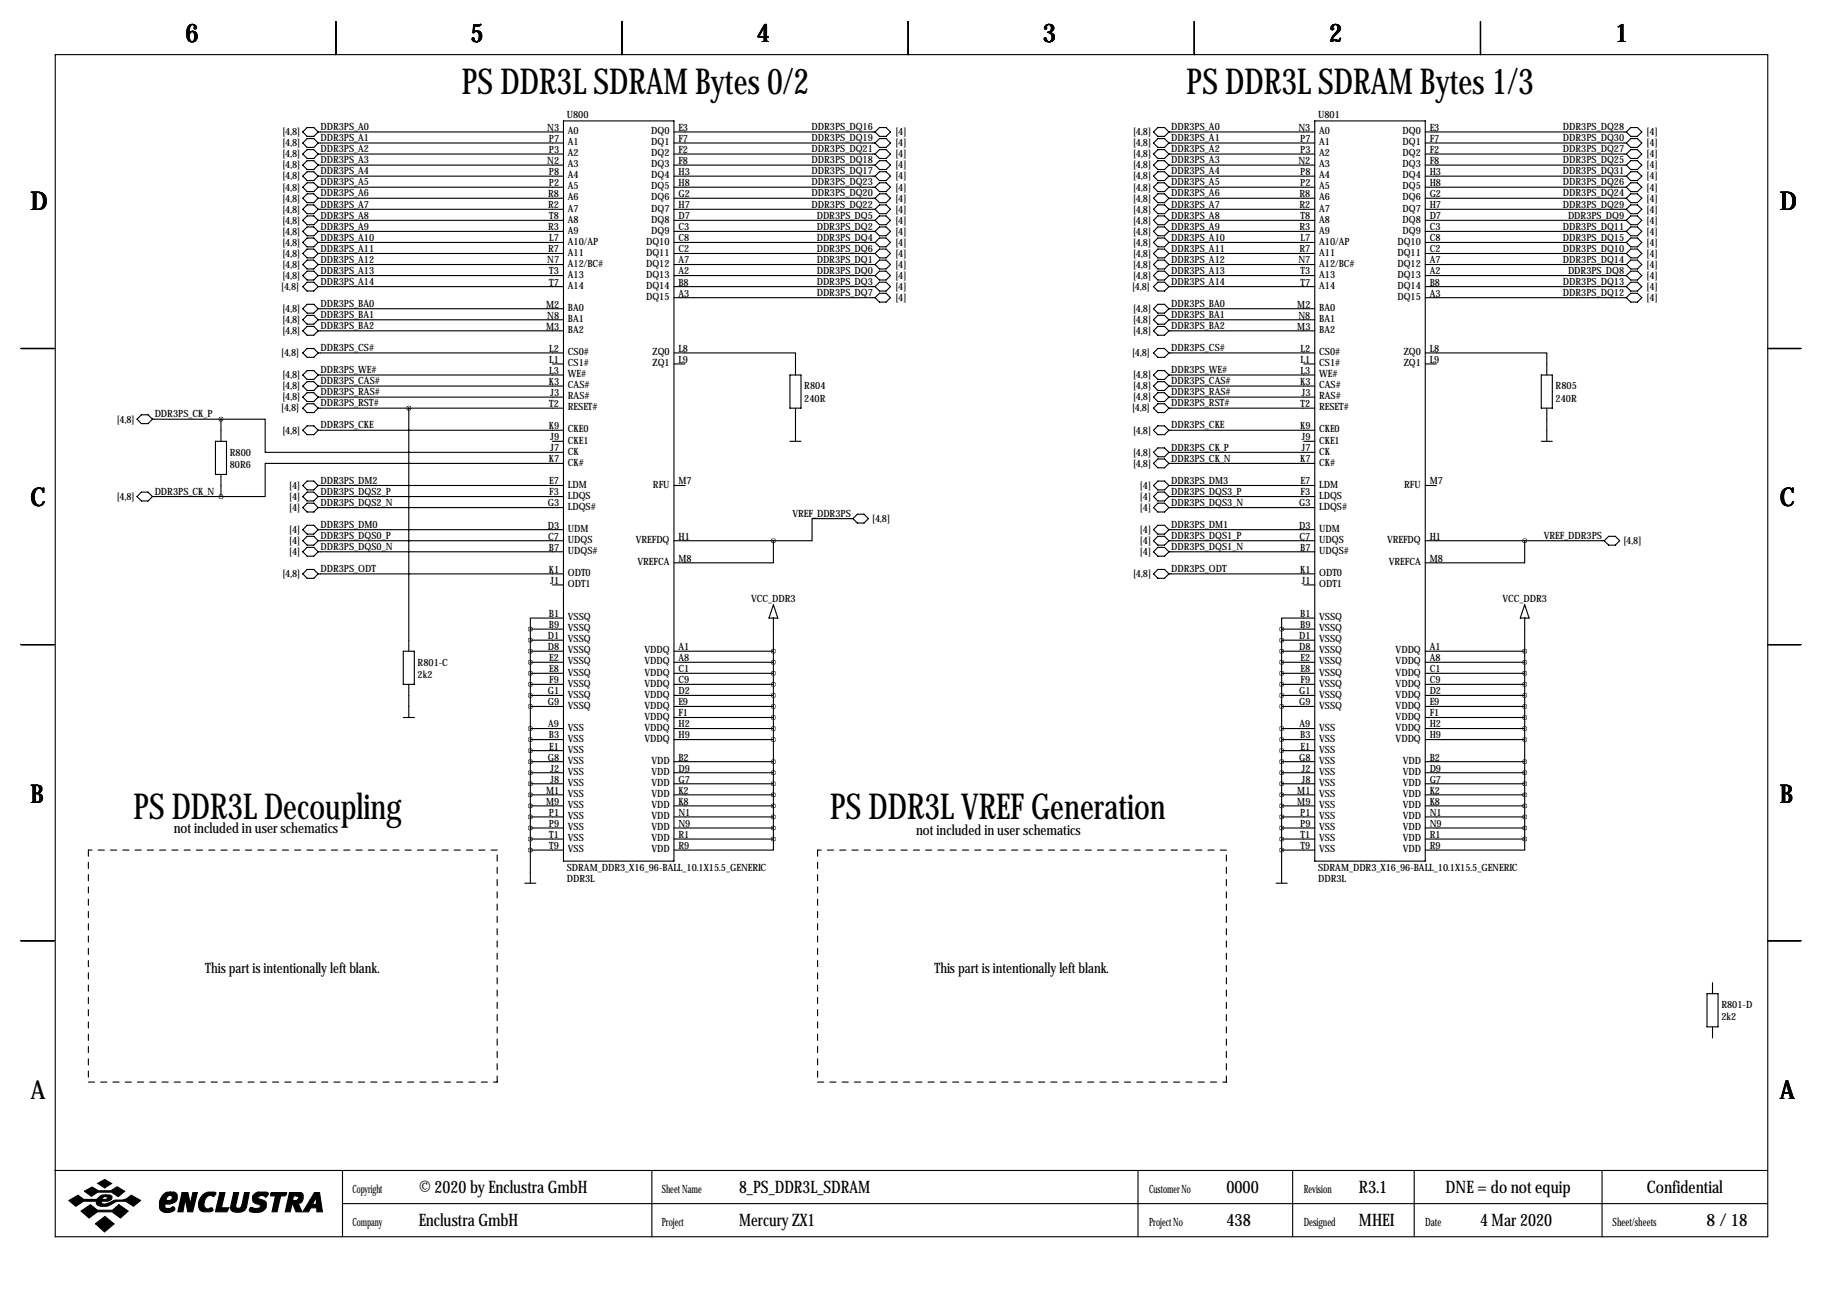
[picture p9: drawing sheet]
<svg xmlns="http://www.w3.org/2000/svg" width="419mm" height="297mm" viewBox="0 0 419 297" stroke-linecap="round" stroke-linejoin="round" font-family="sans-serif">
<g fill="none" stroke="#000" stroke-width=".25">
<path d="M12.7 12.6h393.7v271.7h-393.7zM77.2 4.9v7.7M143 4.9v7.7M208.8 4.9v7.7M274.6 4.9v7.7M340.4 4.9v7.7M69.6 30.3l1-1h1.5l1.1 1-1.1 1.1h-1.5zM69.6 32.9l1-1h1.5l1.1 1-1.1 1h-1.5zM69.6 35.4l1-1h1.5l1.1 1-1.1 1h-1.5zM69.6 38l1-1.1h1.5l1.1 1.1-1.1 1h-1.5zM73.2 30.3h56.3M73.2 32.9h56.3"/>
<path d="M73.2 35.4h56.3M73.2 38h56.3M129.5 27.8h25.4v170.2h-25.4zM154.9 30.3h46.3M154.9 32.9h46.3M154.9 35.4h46.3M154.9 38h46.3M201.2 30.3l1-1h1.5l1 1-1 1.1h-1.5zM201.2 32.9l1-1h1.5l1 1-1 1h-1.5zM201.2 35.4l1-1h1.5l1 1-1 1h-1.5zM201.2 38l1-1.1h1.5l1 1.1-1 1h-1.5zM265.2 30.3l1-1h1.5l1 1-1 1.1h-1.5z"/>
<path d="M265.2 32.9l1-1h1.5l1 1-1 1h-1.5zM265.2 35.4l1-1h1.5l1 1-1 1h-1.5zM265.2 38l1-1.1h1.5l1 1.1-1 1h-1.5zM268.7 30.3h33.6M268.7 32.9h33.6M268.7 35.4h33.6M268.7 38h33.6M302.3 27.8h25.4v170.2h-25.4zM327.7 30.3h46.2M327.7 32.9h46.2M327.7 35.4h46.2M327.7 38h46.2"/>
<path d="M373.9 30.3l1-1h1.5l1 1-1 1.1h-1.5zM373.9 32.9l1-1h1.5l1 1-1 1h-1.5zM373.9 35.4l1-1h1.5l1 1-1 1h-1.5zM373.9 38l1-1.1h1.5l1 1.1-1 1h-1.5zM69.6 58.3l1-1h1.5l1.1 1-1.1 1h-1.5zM69.6 40.5l1-1h1.5l1.1 1-1.1 1h-1.5zM69.6 43l1-1h1.5l1.1 1-1.1 1.1h-1.5zM69.6 45.6l1-1h1.5l1.1 1-1.1 1h-1.5zM69.6 48.1l1-1h1.5l1.1 1-1.1 1h-1.5zM69.6 50.7l1-1.1h1.5l1.1 1.1-1.1 1h-1.5zM69.6 53.2l1-1h1.5l1.1 1-1.1 1h-1.5zM69.6 55.7l1-1h1.5l1.1 1-1.1 1.1h-1.5z"/>
<path d="M73.2 40.5h56.3M73.2 43h56.3M73.2 45.6h56.3M73.2 48.1h56.3M73.2 50.7h56.3M73.2 53.2h56.3M73.2 55.7h56.3M73.2 58.3h56.3M154.9 40.5h46.3M154.9 43h46.3M154.9 45.6h46.3M154.9 48.1h46.3"/>
<path d="M154.9 50.7h46.3M154.9 53.2h46.3M154.9 55.7h46.3M154.9 58.3h46.3M201.2 40.5l1-1h1.5l1 1-1 1h-1.5zM201.2 43l1-1h1.5l1 1-1 1.1h-1.5zM201.2 45.6l1-1h1.5l1 1-1 1h-1.5zM201.2 48.1l1-1h1.5l1 1-1 1h-1.5zM201.2 50.7l1-1.1h1.5l1 1.1-1 1h-1.5zM201.2 53.2l1-1h1.5l1 1-1 1h-1.5zM201.2 55.7l1-1h1.5l1 1-1 1.1h-1.5zM201.2 58.3l1-1h1.5l1 1-1 1h-1.5z"/>
<path d="M265.2 40.5l1-1h1.5l1 1-1 1h-1.5zM265.2 43l1-1h1.5l1 1-1 1.1h-1.5zM265.2 45.6l1-1h1.5l1 1-1 1h-1.5zM265.2 48.1l1-1h1.5l1 1-1 1h-1.5zM265.2 50.7l1-1.1h1.5l1 1.1-1 1h-1.5zM265.2 53.2l1-1h1.5l1 1-1 1h-1.5zM265.2 55.7l1-1h1.5l1 1-1 1.1h-1.5zM265.2 58.3l1-1h1.5l1 1-1 1h-1.5zM268.7 40.5h33.6M268.7 43h33.6M268.7 45.6h33.6M268.7 48.1h33.6"/>
<path d="M268.7 50.7h33.6M268.7 53.2h33.6M268.7 55.7h33.6M268.7 58.3h33.6M327.7 40.5h46.2M327.7 43h46.2M327.7 45.6h46.2M327.7 48.1h46.2M327.7 50.7h46.2M327.7 53.2h46.2M327.7 55.7h46.2M327.7 58.3h46.2"/>
<path d="M373.9 40.5l1-1h1.5l1 1-1 1h-1.5zM373.9 43l1-1h1.5l1 1-1 1.1h-1.5zM373.9 45.6l1-1h1.5l1 1-1 1h-1.5zM373.9 48.1l1-1h1.5l1 1-1 1h-1.5zM373.9 50.7l1-1.1h1.5l1 1.1-1 1h-1.5zM373.9 53.2l1-1h1.5l1 1-1 1h-1.5zM373.9 55.7l1-1h1.5l1 1-1 1.1h-1.5zM373.9 58.3l1-1h1.5l1 1-1 1h-1.5zM69.6 76.1l1-1.1h1.5l1.1 1.1-1.1 1h-1.5zM69.6 60.8l1-1h1.5l1.1 1-1.1 1h-1.5zM69.6 63.4l1-1.1h1.5l1.1 1.1-1.1 1h-1.5zM69.6 65.9l1-1h1.5l1.1 1-1.1 1h-1.5z"/>
<path d="M69.6 71l1-1h1.5l1.1 1-1.1 1h-1.5zM69.6 73.5l1-1h1.5l1.1 1-1.1 1h-1.5zM73.2 60.8h56.3M73.2 63.4h56.3M73.2 71h56.3M73.2 73.5h56.3M73.2 76.1h56.3M73.2 65.9h56.3M154.9 60.8h46.3M154.9 63.4h46.3M154.9 65.9h46.3M154.9 68.4h46.3"/>
<path d="M201.2 60.8l1-1h1.5l1 1-1 1h-1.5zM201.2 63.4l1-1.1h1.5l1 1.1-1 1h-1.5zM201.2 65.9l1-1h1.5l1 1-1 1h-1.5zM202.2 67.4h1.5l1 1-1 1.1h-1.5l-1-1.1zM265.2 60.8l1-1h1.5l1 1-1 1h-1.5zM265.2 63.4l1-1.1h1.5l1 1.1-1 1h-1.5zM265.2 65.9l1-1h1.5l1 1-1 1h-1.5zM265.2 71l1-1h1.5l1 1-1 1h-1.5zM265.2 73.5l1-1h1.5l1 1-1 1h-1.5zM265.2 76.1l1-1.1h1.5l1 1.1-1 1h-1.5zM268.7 60.8h33.6M268.7 63.4h33.6"/>
<path d="M268.7 71h33.6M268.7 73.5h33.6M268.7 76.1h33.6M268.7 65.9h33.6M327.7 60.8h46.2M327.7 63.4h46.2M327.7 65.9h46.2M327.7 68.4h46.2M373.9 60.8l1-1h1.5l1 1-1 1h-1.5zM373.9 63.4l1-1.1h1.5l1 1.1-1 1h-1.5zM373.9 65.9l1-1h1.5l1 1-1 1h-1.5zM373.9 68.4l1-1h1.5l1 1-1 1.1h-1.5z"/>
<path d="M4.8 80.1h7.6M31.5 96.4l1-1h1.5l1.1 1-1.1 1h-1.5zM35.1 96.4h15.7M50.8 96.4h10.2v7.6h68.5M50.8 96.4v5.1M69.6 81.1l1-1h1.5l1.1 1-1.1 1.1h-1.5zM69.6 93.8l1-1h1.5l1.1 1-1.1 1.1h-1.5zM69.6 86.2l1-1h1.5l1.1 1-1.1 1h-1.5zM69.6 88.8l1-1.1h1.5l1.1 1.1-1.1 1h-1.5zM69.6 91.3l1-1h1.5l1.1 1-1.1 1h-1.5zM69.6 98.9l1-1h1.5l1.1 1-1.1 1h-1.5zM73.2 93.8h56.3"/>
<path d="M73.2 86.2h56.3M73.2 81.1h56.3M73.2 88.8h56.3M73.2 91.3h56.3M73.2 98.9h56.3M94 93.8v55.9M127 83.7h2.5M154.9 81.1h28v5.1M154.9 83.7h2.6M181.6 86.2h2.5v7.6h-2.5zM182.9 93.8v7.7M265.2 81.1l1-1h1.5l1 1-1 1.1h-1.5z"/>
<path d="M265.2 93.8l1-1h1.5l1 1-1 1.1h-1.5zM265.2 86.2l1-1h1.5l1 1-1 1h-1.5zM265.2 88.8l1-1.1h1.5l1 1.1-1 1h-1.5zM265.2 91.3l1-1h1.5l1 1-1 1h-1.5zM265.2 98.9l1-1h1.5l1 1-1 1h-1.5zM268.7 93.8h33.6M268.7 86.2h33.6M268.7 81.1h33.6M268.7 88.8h33.6M268.7 91.3h33.6M268.7 98.9h33.6M299.7 83.7h2.6"/>
<path d="M327.7 81.1h27.9v5.1M327.7 83.7h2.5M354.3 86.2h2.6v7.6h-2.6zM355.6 93.8v7.7M406.4 80.1h7.6M31.5 114.2l1-1.1h1.5l1.1 1.1-1.1 1h-1.5zM35.1 114.2h15.7M49.5 101.5h2.6v7.6h-2.6zM50.8 109.1v5.1M69.6 114.2l1-1.1h1.5l1.1 1.1-1.1 1h-1.5zM69.6 111.6l1-1h1.5l1.1 1-1.1 1h-1.5zM69.6 116.7l1-1h1.5l1.1 1-1.1 1h-1.5z"/>
<path d="M73.2 111.6h56.3M73.2 114.2h56.3M73.2 116.7h56.3M127 101.5h2.5M129.5 106.5h-68.5v7.7h-10.2M154.9 111.6h2.6M181.6 101.5h2.5M196.1 119.2h-9.4v5.1h-8.9M197.1 118.2h1.5l1 1-1 1.1h-1.5l-1-1.1zM265.2 114.2l1-1.1h1.5l1 1.1-1 1h-1.5zM265.2 104l1-1h1.5l1 1-1 1h-1.5zM265.2 106.5l1-1h1.5l1 1-1 1.1h-1.5z"/>
<path d="M265.2 111.6l1-1h1.5l1 1-1 1h-1.5zM265.2 116.7l1-1h1.5l1 1-1 1h-1.5zM268.7 104h33.6M268.7 106.5h33.6M268.7 111.6h33.6M268.7 114.2h33.6M268.7 116.7h33.6M299.7 101.5h2.6M327.7 111.6h2.5M354.3 101.5h2.6M69.6 124.3l1-1h1.5l1.1 1-1.1 1h-1.5zM69.6 131.9l1-1h1.5l1.1 1-1.1 1.1h-1.5z"/>
<path d="M69.6 121.8l1-1h1.5l1.1 1-1.1 1h-1.5zM69.6 126.9l1-1.1h1.5l1.1 1.1-1.1 1h-1.5zM73.2 121.8h56.3M73.2 124.3h56.3M73.2 126.9h56.3M73.2 131.9h56.3M127 134.5h2.5M154.9 124.3h22.9M177.8 124.3v5.1h-22.9M177.8 139.1l1 3h-2zM265.2 124.3l1-1h1.5l1 1-1 1h-1.5zM265.2 131.9l1-1h1.5l1 1-1 1.1h-1.5z"/>
<path d="M265.2 121.8l1-1h1.5l1 1-1 1h-1.5zM265.2 126.9l1-1.1h1.5l1 1.1-1 1h-1.5zM268.7 121.8h33.6M268.7 124.3h33.6M268.7 126.9h33.6M268.7 131.9h33.6M299.7 134.5h2.6M327.7 124.3h41.1M350.5 124.3v5.1h-22.8M350.5 139.1l1 3h-2zM369.8 123.3h1.5l1.1 1-1.1 1h-1.5l-1-1zM4.8 148.2h7.6"/>
<path d="M92.7 149.7h2.5v7.6h-2.5zM94 157.3v7.7M121.9 144.6h7.6M121.9 147.2h7.6M121.9 149.7h7.6M121.9 152.3h7.6M121.9 154.8h7.6M121.9 157.3h7.6M121.9 159.9h7.6M121.9 144.6v58.5M129.5 142.1h-7.6v2.5M154.9 149.7h22.9"/>
<path d="M154.9 152.3h22.9M154.9 154.8h22.9M154.9 157.3h22.9M154.9 159.9h22.9M177.8 142.1v50.8M294.6 144.6h7.7M294.6 147.2h7.7M294.6 149.7h7.7M294.6 152.3h7.7M294.6 154.8h7.7M294.6 157.3h7.7M294.6 159.9h7.7"/>
<path d="M294.6 144.6v58.5M302.3 142.1h-7.7v2.5M327.7 149.7h22.8M327.7 152.3h22.8M327.7 154.8h22.8M327.7 157.3h22.8M327.7 159.9h22.8M350.5 142.1v50.8M406.4 148.2h7.6M92.7 165h2.5M121.9 162.4h7.6M121.9 167.5h7.6"/>
<path d="M121.9 170h7.6M121.9 172.6h7.6M121.9 175.1h7.6M121.9 177.7h7.6M154.9 162.4h22.9M154.9 167.5h22.9M154.9 170h22.9M154.9 175.1h22.9M154.9 177.7h22.9M154.9 165h22.9M294.6 162.4h7.7M294.6 167.5h7.7"/>
<path d="M294.6 170h7.7M294.6 172.6h7.7M294.6 175.1h7.7M294.6 177.7h7.7M327.7 162.4h22.8M327.7 167.5h22.8M327.7 170h22.8M327.7 175.1h22.8M327.7 177.7h22.8M327.7 165h22.8M121.9 180.2h7.6M121.9 182.7h7.6"/>
<path d="M121.9 185.3h7.6M121.9 187.8h7.6M121.9 190.4h7.6M121.9 192.9h7.6M121.9 195.4h7.6M154.9 180.2h22.9M154.9 182.7h22.9M154.9 185.3h22.9M154.9 187.8h22.9M154.9 190.4h22.9M154.9 192.9h22.9M177.8 192.9v2.5h-22.9"/>
<path d="M294.6 180.2h7.7M294.6 182.7h7.7M294.6 185.3h7.7M294.6 187.8h7.7M294.6 190.4h7.7M294.6 192.9h7.7M294.6 195.4h7.7M327.7 180.2h22.8M327.7 182.7h22.8M327.7 185.3h22.8M327.7 187.8h22.8M327.7 190.4h22.8"/>
<path d="M327.7 192.9h22.8M350.5 192.9v2.5h-22.8M4.8 216.3h7.6M120.6 203.1h2.6M293.4 203.1h2.5M406.4 216.3h7.6M392.4 228.5h2.6v7.6h-2.6zM393.7 225.9v2.6M393.7 236.1v2.5M12.6 269.1h393.7M78.7 269.1v15.2M78.7 276.7h327.6"/>
<path d="M149.9 269.1v15.2M261.6 269.1v15.2M297.2 269.1v15.2M325.1 269.1v15.2M368.3 269.1v15.2"/>
</g>
<g fill="#000" stroke="#000" stroke-width=".25">
<path d="M15.8 276l2.1-1.2 1.4 1h2.8l.3-.2a1.77 1.77 0 0 1 1.9-.9v.4l-.6 .2-.2 .5h.9l.3-.6-.4-.1v-.4h.9a.59 .59 0 0 1 .6 .7l-.2 .4-.8 .4h-1.4l-.1 .1 .1 .4a3.2 3.2 0 0 0 2.7-.7l.3-.1a4 4 0 0 0 3.8-1.1l2.1 1.2-1.6 1.3a4 4 0 0 0-5.5-.2 2.66 2.66 0 0 1-2.9-.2l-.1-.7h-3l-1.8 1.1zM19.4 273.9l1.8-1 1.4 .9h2.9l1.4-.9 1.8 1-1.5 1.2-1.5-1h-3.2l-1.5 .9zM22.5 272l1.6-.8 1.6 .9-1.6 1zM18.6 278.4l2.2-1.4 1.6 1.2h3.5l1.4-1.2 2.2 1.4-1.8 1.6-1.9-1.4h-3.4l-1.9 1.4zM37.4 274.7a1.75 1.75 0 0 1 1.8-.6v.7a.82 .82 0 0 0-.8 1.2h.6a.6 .6 0 0 0 .6-.5 .6 .6 0 0 0-.4-.7v-.7h.8l.5 .3a1.61 1.61 0 0 1 0 1.7 1.61 1.61 0 0 1-1.5 .7h-1v.9l.2 .1h.9l.7-.4 .4 .4a1.06 1.06 0 0 1-1.3 1 1.82 1.82 0 0 1-2.2-1.1 3.5 3.5 0 0 1 .7-3zM41.9 274.2h1.3l.5 2.6 .6-2.6h1.1l-1.1 4.4h-1.1l-.6-2.9-.5 2.9h-1.2zM46.7 274.6a2.78 2.78 0 0 1 2.9-.4l-.4 .9a1.32 1.32 0 0 0-2.1 .8l-.2 .8a.98 .98 0 0 0 1.1 1.2 .55 .55 0 0 1 .6-.2 .55 .55 0 0 1 .4 .6l-.7 .3-1.8-.1a1.79 1.79 0 0 1-.8-2.3zM50.5 274.2h1.2l-.8 3.5h1.7l-.4 .9h-2.7zM53.7 274.2h1.2l-.7 3.1a.73 .73 0 0 0 .7 .5 .73 .73 0 0 0 .7-.6l.6-3h1.1l-.7 3.4a2.28 2.28 0 0 1-3.6 .4v-.4zM58.3 274.7l.8-.6h2.1l.5 .2v.2l-.6 .7a.96 .96 0 0 0-1-.4 .96 .96 0 0 0-.8 .6l1.7 .8a1.71 1.71 0 0 1-.1 1.8 1.71 1.71 0 0 1-1.7 .8l-1.4-.2a.51 .51 0 0 1-.4-.7 .51 .51 0 0 1 .8-.2l1 .1a.52 .52 0 0 0 .6-.2 .52 .52 0 0 0-.2-.7 1.39 1.39 0 0 1-1.4-.6 1.39 1.39 0 0 1 .1-1.6zM62.2 274.4l.2-.2h3.5l-.1 .4-.3 .3h-1l-.8 3.7h-1.2l.8-3.7h-1.1zM66.5 274.2h1.7v.7h-.7l-.2 1.1h.9l.3-.3a.44 .44 0 0 0 .1-.5 .44 .44 0 0 0-.4-.3v-.7h1l.3 .2 .2 .3v.9a1.03 1.03 0 0 1-1.2 1l.9 2h-1.3l-.8-1.8h-.1l-.5 1.8h-1.1z"/>
<path d="M72.3 274.2h1.2l.6 4.4h-1.3v-.9h-1.3l-.6 .9h-1.3l1.7-2.7h1l-.4 .8 .2 .2h.4l.2-.2v-1.5l-.4 .7h-1zM21.9 281.3l2.2-1.6 2.1 1.7-2.2 1.8z"/>
</g>
<path d="M20.3 195.4v53.4M114.3 195.4h-94M188 195.4v53.4M281.9 195.4h-93.9M20.3 248.8h94M114.3 248.8v-53.4M188 248.8h93.9M281.9 248.8v-53.4" fill="none" stroke="#000" stroke-width=".25" stroke-dasharray="1.4 1.4"/>
<path d="M121.9 182.7a.05 .05 0 0 0 .1 0 .05 .05 0 0 0-.1 0zM121.9 180.2a.05 .05 0 0 0 .1 0 .05 .05 0 0 0-.1 0zM121.9 177.7a.05 .05 0 0 0 .1 0 .05 .05 0 0 0-.1 0zM121.9 175.1a.05 .05 0 0 0 .1 0 .05 .05 0 0 0-.1 0zM121.9 170a.05 .05 0 0 0 .1 0 .05 .05 0 0 0-.1 0zM121.9 162.4a.05 .05 0 0 0 .1 0 .05 .05 0 0 0-.1 0zM121.9 159.9a.05 .05 0 0 0 .1 0 .05 .05 0 0 0-.1 0zM121.9 157.3a.05 .05 0 0 0 .1 0 .05 .05 0 0 0-.1 0zM121.9 154.8a.05 .05 0 0 0 .1 0 .05 .05 0 0 0-.1 0zM121.9 152.3a.05 .05 0 0 0 .1 0 .05 .05 0 0 0-.1 0zM121.9 149.7a.05 .05 0 0 0 .1 0 .05 .05 0 0 0-.1 0zM121.9 147.2a.05 .05 0 0 0 .1 0 .05 .05 0 0 0-.1 0zM121.9 167.5a.05 .05 0 0 0 .1 0 .05 .05 0 0 0-.1 0zM121.9 172.6a.05 .05 0 0 0 .1 0 .05 .05 0 0 0-.1 0zM121.9 185.3a.05 .05 0 0 0 .1 0 .05 .05 0 0 0-.1 0zM121.9 192.9a.05 .05 0 0 0 .1 0 .05 .05 0 0 0-.1 0zM121.9 190.4a.05 .05 0 0 0 .1 0 .05 .05 0 0 0-.1 0zM121.9 187.8a.05 .05 0 0 0 .1 0 .05 .05 0 0 0-.1 0zM121.9 195.4a.05 .05 0 0 0 .1 0 .05 .05 0 0 0-.1 0zM350.5 149.7a.05 .05 0 0 0 .1 0 .05 .05 0 0 0-.1 0zM350.5 152.3a.05 .05 0 0 0 .1 0 .05 .05 0 0 0-.1 0zM350.5 154.8a.05 .05 0 0 0 .1 0 .05 .05 0 0 0-.1 0zM350.5 157.3a.05 .05 0 0 0 .1 0 .05 .05 0 0 0-.1 0zM350.5 159.9a.05 .05 0 0 0 .1 0 .05 .05 0 0 0-.1 0zM350.5 162.4a.05 .05 0 0 0 .1 0 .05 .05 0 0 0-.1 0zM350.5 165a.05 .05 0 0 0 .1 0 .05 .05 0 0 0-.1 0zM350.5 167.5a.05 .05 0 0 0 .1 0 .05 .05 0 0 0-.1 0zM350.5 175.1a.05 .05 0 0 0 .1 0 .05 .05 0 0 0-.1 0zM350.5 180.2a.05 .05 0 0 0 .1 0 .05 .05 0 0 0-.1 0zM350.5 182.7a.05 .05 0 0 0 .1 0 .05 .05 0 0 0-.1 0zM350.5 185.3a.05 .05 0 0 0 .1 0 .05 .05 0 0 0-.1 0zM350.5 187.8a.05 .05 0 0 0 .1 0 .05 .05 0 0 0-.1 0zM350.5 177.7a.05 .05 0 0 0 .1 0 .05 .05 0 0 0-.1 0zM350.5 190.4a.05 .05 0 0 0 .1 0 .05 .05 0 0 0-.1 0zM294.6 182.7a.05 .05 0 0 0 .1 0 .05 .05 0 0 0-.1 0zM294.6 180.2a.05 .05 0 0 0 .1 0 .05 .05 0 0 0-.1 0zM294.6 177.7a.05 .05 0 0 0 .1 0 .05 .05 0 0 0-.1 0zM294.6 175.1a.05 .05 0 0 0 .1 0 .05 .05 0 0 0-.1 0zM294.6 170a.05 .05 0 0 0 .1 0 .05 .05 0 0 0-.1 0zM294.6 162.4a.05 .05 0 0 0 .1 0 .05 .05 0 0 0-.1 0zM294.6 159.9a.05 .05 0 0 0 .1 0 .05 .05 0 0 0-.1 0zM294.6 157.3a.05 .05 0 0 0 .1 0 .05 .05 0 0 0-.1 0zM294.6 154.8a.05 .05 0 0 0 .1 0 .05 .05 0 0 0-.1 0zM294.6 152.3a.05 .05 0 0 0 .1 0 .05 .05 0 0 0-.1 0zM294.6 149.7a.05 .05 0 0 0 .1 0 .05 .05 0 0 0-.1 0zM294.6 147.2a.05 .05 0 0 0 .1 0 .05 .05 0 0 0-.1 0zM294.6 167.5a.05 .05 0 0 0 .1 0 .05 .05 0 0 0-.1 0zM294.6 172.6a.05 .05 0 0 0 .1 0 .05 .05 0 0 0-.1 0zM294.6 185.3a.05 .05 0 0 0 .1 0 .05 .05 0 0 0-.1 0zM294.6 192.9a.05 .05 0 0 0 .1 0 .05 .05 0 0 0-.1 0zM294.6 190.4a.05 .05 0 0 0 .1 0 .05 .05 0 0 0-.1 0zM294.6 187.8a.05 .05 0 0 0 .1 0 .05 .05 0 0 0-.1 0zM294.6 195.4a.05 .05 0 0 0 .1 0 .05 .05 0 0 0-.1 0zM350.5 124.3a.05 .05 0 0 0 .1 0 .05 .05 0 0 0-.1 0zM93.9 93.8a.05 .05 0 0 0 .1 0 .05 .05 0 0 0-.1 0zM350.5 170a.05 .05 0 0 0 .1 0 .05 .05 0 0 0-.1 0zM350.5 192.9a.05 .05 0 0 0 .1 0 .05 .05 0 0 0-.1 0zM121.9 144.6a.05 .05 0 0 0 .1 0 .05 .05 0 0 0-.1 0zM294.6 144.6a.05 .05 0 0 0 .1 0 .05 .05 0 0 0-.1 0z" fill="#000" stroke="#000" stroke-width="1"/>
<g font-size="8.2">
<text x="106.2" y="21.6">PS DDR3L SDRAM Bytes 0/2</text>
<text x="272.8" y="21.6">PS DDR3L SDRAM Bytes 1/3</text>
<text x="30.7" y="188.2">PS DDR3L Decoupling</text>
<text x="190.9" y="188.2">PS DDR3L VREF Generation</text>
</g>
<g font-size="5.9">
<text x="42.7" y="9.8">6</text>
<text x="108.2" y="9.8">5</text>
<text x="174" y="9.8">4</text>
<text x="239.8" y="9.8">3</text>
<text x="305.6" y="9.8">2</text>
<text x="371.3" y="9.8">1</text>
<text x="7" y="48.4">D</text>
<text x="409.2" y="48.4">D</text>
<text x="7" y="116.4">C</text>
<text x="409.2" y="116.4">C</text>
<text x="7" y="184.5">B</text>
<text x="409.2" y="184.5">B</text>
<text x="7" y="252.6">A</text>
<text x="409.2" y="252.6">A</text>
</g>
<g font-size="4">
<text x="96.3" y="274.2">© 2020 by Enclustra GmbH</text>
<text x="169.9" y="274.2">8_PS_DDR3L_SDRAM</text>
<text x="281.9" y="274.2">0000</text>
<text x="312.4" y="274.2">R3.1</text>
<text x="332.3" y="274.2">DNE = do not equip</text>
<text x="378.6" y="274.2">Confidential</text>
<text x="96.3" y="281.8">Enclustra GmbH</text>
<text x="169.9" y="281.8">Mercury ZX1</text>
<text x="281.9" y="281.8">438</text>
<text x="312.4" y="281.8">MHEI</text>
<text x="340.3" y="281.8">4 Mar 2020</text>
<text x="392.3" y="281.8">8/18</text>
</g>
<g font-size="3.3">
<text x="39.9" y="191.5">not included in user schematics</text>
<text x="210.6" y="192">not included in user schematics</text>
<text x="47.2" y="223.6">This part is intentionally left blank.</text>
<text x="214.8" y="223.6">This part is intentionally left blank.</text>
</g>
<g font-size="2.6">
<text x="81" y="274.2">Copyright</text>
<text x="152.1" y="274.2">Sheet Name</text>
<text x="264.2" y="274.2">Customer No</text>
<text x="299.7" y="274.2">Revision</text>
<text x="81" y="281.8">Company</text>
<text x="152.1" y="281.8">Project</text>
<text x="264.2" y="281.8">Project No</text>
<text x="299.7" y="281.8">Designed</text>
<text x="327.7" y="281.8">Date</text>
<text x="370.7" y="281.8">Sheet/sheets</text>
</g>
<g font-size="2.3">
<text x="73.7" y="29.9">DDR3PS_A0</text>
<text x="130.3" y="27">U800</text>
<text x="186.6" y="29.9">DDR3PS_DQ16</text>
<text x="269.2" y="29.9">DDR3PS_A0</text>
<text x="303" y="27">U801</text>
<text x="359.3" y="29.9">DDR3PS_DQ28</text>
<text x="64.9" y="31.1">[4,8]</text>
<text x="64.9" y="33.6">[4,8]</text>
<text x="73.7" y="32.5">DDR3PS_A1</text>
<text x="73.7" y="35">DDR3PS_A2</text>
<text x="125.8" y="30.1">N3</text>
<text x="126.2" y="32.6">P7</text>
<text x="126.2" y="35.2">P3</text>
<text x="130.6" y="30.9">A0</text>
<text x="130.6" y="33.4">A1</text>
<text x="130.6" y="35.9">A2</text>
<text x="149.7" y="30.9">DQ0</text>
<text x="149.7" y="33.4">DQ1</text>
<text x="149.7" y="35.9">DQ2</text>
<text x="156" y="30.1">E3</text>
<text x="156" y="32.6">F7</text>
<text x="156" y="35.2">F2</text>
<text x="186.6" y="32.5">DDR3PS_DQ19</text>
<text x="186.6" y="35">DDR3PS_DQ21</text>
<text x="205.8" y="31.1">[4]</text>
<text x="205.8" y="33.6">[4]</text>
<text x="260.5" y="31.1">[4,8]</text>
<text x="260.5" y="33.6">[4,8]</text>
<text x="269.2" y="32.5">DDR3PS_A1</text>
<text x="269.2" y="35">DDR3PS_A2</text>
<text x="298.5" y="30.1">N3</text>
<text x="298.9" y="32.6">P7</text>
<text x="298.9" y="35.2">P3</text>
<text x="303.3" y="30.9">A0</text>
<text x="303.3" y="33.4">A1</text>
<text x="303.3" y="35.9">A2</text>
<text x="322.4" y="30.9">DQ0</text>
<text x="322.4" y="33.4">DQ1</text>
<text x="322.4" y="35.9">DQ2</text>
<text x="328.7" y="30.1">E3</text>
<text x="328.7" y="32.6">F7</text>
<text x="328.7" y="35.2">F2</text>
<text x="359.3" y="35">DDR3PS_DQ27</text>
<text x="359.3" y="32.5">DDR3PS_DQ30</text>
<text x="378.6" y="31.1">[4]</text>
<text x="378.6" y="33.6">[4]</text>
<text x="64.9" y="36.2">[4,8]</text>
<text x="64.9" y="38.7">[4,8]</text>
<text x="64.9" y="41.3">[4,8]</text>
<text x="73.7" y="37.6">DDR3PS_A3</text>
<text x="73.7" y="40.1">DDR3PS_A4</text>
<text x="125.8" y="37.7">N2</text>
<text x="126.2" y="40.2">P8</text>
<text x="130.6" y="38.5">A3</text>
<text x="130.6" y="41">A4</text>
<text x="149.7" y="38.5">DQ3</text>
<text x="149.7" y="41">DQ4</text>
<text x="156" y="37.7">F8</text>
<text x="156" y="40.2">H3</text>
<text x="186.6" y="40.1">DDR3PS_DQ17</text>
<text x="186.6" y="37.6">DDR3PS_DQ18</text>
<text x="205.8" y="41.3">[4]</text>
<text x="205.8" y="38.7">[4]</text>
<text x="205.8" y="36.2">[4]</text>
<text x="260.5" y="36.2">[4,8]</text>
<text x="260.5" y="38.7">[4,8]</text>
<text x="260.5" y="41.3">[4,8]</text>
<text x="269.2" y="37.6">DDR3PS_A3</text>
<text x="269.2" y="40.1">DDR3PS_A4</text>
<text x="298.5" y="37.7">N2</text>
<text x="298.9" y="40.2">P8</text>
<text x="303.3" y="38.5">A3</text>
<text x="303.3" y="41">A4</text>
<text x="322.4" y="38.5">DQ3</text>
<text x="322.4" y="41">DQ4</text>
<text x="328.7" y="37.7">F8</text>
<text x="328.7" y="40.2">H3</text>
<text x="359.3" y="37.6">DDR3PS_DQ25</text>
<text x="359.3" y="40.1">DDR3PS_DQ31</text>
<text x="378.6" y="38.7">[4]</text>
<text x="378.6" y="36.2">[4]</text>
<text x="378.6" y="41.3">[4]</text>
<text x="64.9" y="43.8">[4,8]</text>
<text x="64.9" y="46.3">[4,8]</text>
<text x="73.7" y="42.6">DDR3PS_A5</text>
<text x="73.7" y="45.2">DDR3PS_A6</text>
<text x="73.7" y="47.7">DDR3PS_A7</text>
<text x="126" y="45.3">R8</text>
<text x="126" y="47.9">R2</text>
<text x="126.2" y="42.8">P2</text>
<text x="130.6" y="43.6">A5</text>
<text x="130.6" y="46.1">A6</text>
<text x="149.7" y="43.6">DQ5</text>
<text x="149.7" y="46.1">DQ6</text>
<text x="156" y="42.8">H8</text>
<text x="156" y="45.3">G2</text>
<text x="156" y="47.9">H7</text>
<text x="186.6" y="45.2">DDR3PS_DQ20</text>
<text x="186.6" y="47.7">DDR3PS_DQ22</text>
<text x="186.6" y="42.6">DDR3PS_DQ23</text>
<text x="205.8" y="46.3">[4]</text>
<text x="205.8" y="43.8">[4]</text>
<text x="260.5" y="43.8">[4,8]</text>
<text x="260.5" y="46.3">[4,8]</text>
<text x="269.2" y="42.6">DDR3PS_A5</text>
<text x="269.2" y="45.2">DDR3PS_A6</text>
<text x="269.2" y="47.7">DDR3PS_A7</text>
<text x="298.8" y="45.3">R8</text>
<text x="298.8" y="47.9">R2</text>
<text x="298.9" y="42.8">P2</text>
<text x="303.3" y="43.6">A5</text>
<text x="303.3" y="46.1">A6</text>
<text x="322.4" y="43.6">DQ5</text>
<text x="322.4" y="46.1">DQ6</text>
<text x="328.7" y="42.8">H8</text>
<text x="328.7" y="45.3">G2</text>
<text x="328.7" y="47.9">H7</text>
<text x="359.3" y="45.2">DDR3PS_DQ24</text>
<text x="359.3" y="42.6">DDR3PS_DQ26</text>
<text x="359.3" y="47.7">DDR3PS_DQ29</text>
<text x="378.6" y="46.3">[4]</text>
<text x="378.6" y="43.8">[4]</text>
<text x="64.9" y="48.9">[4,8]</text>
<text x="64.9" y="51.4">[4,8]</text>
<text x="64.9" y="54">[4,8]</text>
<text x="73.7" y="50.3">DDR3PS_A8</text>
<text x="73.7" y="52.8">DDR3PS_A9</text>
<text x="126" y="52.9">R3</text>
<text x="126.3" y="50.4">T8</text>
<text x="130.6" y="48.6">A7</text>
<text x="130.6" y="51.2">A8</text>
<text x="130.6" y="53.7">A9</text>
<text x="149.7" y="48.6">DQ7</text>
<text x="149.7" y="51.2">DQ8</text>
<text x="149.7" y="53.7">DQ9</text>
<text x="156" y="50.4">D7</text>
<text x="156" y="52.9">C3</text>
<text x="187.8" y="52.8">DDR3PS_DQ2</text>
<text x="187.8" y="50.3">DDR3PS_DQ5</text>
<text x="205.8" y="48.9">[4]</text>
<text x="205.8" y="54">[4]</text>
<text x="205.8" y="51.4">[4]</text>
<text x="260.5" y="48.9">[4,8]</text>
<text x="260.5" y="51.4">[4,8]</text>
<text x="260.5" y="54">[4,8]</text>
<text x="269.2" y="50.3">DDR3PS_A8</text>
<text x="269.2" y="52.8">DDR3PS_A9</text>
<text x="298.8" y="52.9">R3</text>
<text x="299" y="50.4">T8</text>
<text x="303.3" y="48.6">A7</text>
<text x="303.3" y="51.2">A8</text>
<text x="303.3" y="53.7">A9</text>
<text x="322.4" y="48.6">DQ7</text>
<text x="322.4" y="51.2">DQ8</text>
<text x="322.4" y="53.7">DQ9</text>
<text x="328.7" y="50.4">D7</text>
<text x="328.7" y="52.9">C3</text>
<text x="359.3" y="52.8">DDR3PS_DQ11</text>
<text x="360.5" y="50.3">DDR3PS_DQ9</text>
<text x="378.6" y="48.9">[4]</text>
<text x="378.6" y="51.4">[4]</text>
<text x="378.6" y="54">[4]</text>
<text x="64.9" y="56.5">[4,8]</text>
<text x="64.9" y="59">[4,8]</text>
<text x="73.7" y="55.3">DDR3PS_A10</text>
<text x="73.7" y="57.9">DDR3PS_A11</text>
<text x="126" y="58">R7</text>
<text x="126.3" y="55.5">L7</text>
<text x="130.6" y="56.3">A10/AP</text>
<text x="130.6" y="58.8">A11</text>
<text x="148.5" y="56.3">DQ10</text>
<text x="148.5" y="58.8">DQ11</text>
<text x="156" y="55.5">C8</text>
<text x="156" y="58">C2</text>
<text x="187.8" y="55.3">DDR3PS_DQ4</text>
<text x="187.8" y="57.9">DDR3PS_DQ6</text>
<text x="205.8" y="56.5">[4]</text>
<text x="205.8" y="59">[4]</text>
<text x="260.5" y="56.5">[4,8]</text>
<text x="260.5" y="59">[4,8]</text>
<text x="269.2" y="55.3">DDR3PS_A10</text>
<text x="269.2" y="57.9">DDR3PS_A11</text>
<text x="298.8" y="58">R7</text>
<text x="299" y="55.5">L7</text>
<text x="303.3" y="56.3">A10/AP</text>
<text x="303.3" y="58.8">A11</text>
<text x="321.3" y="56.3">DQ10</text>
<text x="321.3" y="58.8">DQ11</text>
<text x="328.7" y="55.5">C8</text>
<text x="328.7" y="58">C2</text>
<text x="359.3" y="57.9">DDR3PS_DQ10</text>
<text x="359.3" y="55.3">DDR3PS_DQ15</text>
<text x="378.6" y="59">[4]</text>
<text x="378.6" y="56.5">[4]</text>
<text x="64.9" y="61.6">[4,8]</text>
<text x="64.9" y="64.1">[4,8]</text>
<text x="73.7" y="60.4">DDR3PS_A12</text>
<text x="73.7" y="63">DDR3PS_A13</text>
<text x="73.7" y="65.5">DDR3PS_A14</text>
<text x="125.8" y="60.6">N7</text>
<text x="126.3" y="63.1">T3</text>
<text x="126.3" y="65.6">T7</text>
<text x="130.6" y="61.3">A12/BC#</text>
<text x="130.6" y="63.9">A13</text>
<text x="148.5" y="61.3">DQ12</text>
<text x="148.5" y="63.9">DQ13</text>
<text x="156" y="60.6">A7</text>
<text x="156" y="63.1">A2</text>
<text x="156" y="65.6">B8</text>
<text x="187.8" y="63">DDR3PS_DQ0</text>
<text x="187.8" y="60.4">DDR3PS_DQ1</text>
<text x="187.8" y="65.5">DDR3PS_DQ3</text>
<text x="205.8" y="64.1">[4]</text>
<text x="205.8" y="61.6">[4]</text>
<text x="260.5" y="61.6">[4,8]</text>
<text x="260.5" y="64.1">[4,8]</text>
<text x="269.2" y="60.4">DDR3PS_A12</text>
<text x="269.2" y="63">DDR3PS_A13</text>
<text x="269.2" y="65.5">DDR3PS_A14</text>
<text x="298.5" y="60.6">N7</text>
<text x="299" y="63.1">T3</text>
<text x="299" y="65.6">T7</text>
<text x="303.3" y="61.3">A12/BC#</text>
<text x="303.3" y="63.9">A13</text>
<text x="321.3" y="61.3">DQ12</text>
<text x="321.3" y="63.9">DQ13</text>
<text x="328.7" y="60.6">A7</text>
<text x="328.7" y="63.1">A2</text>
<text x="328.7" y="65.6">B8</text>
<text x="359.3" y="65.5">DDR3PS_DQ13</text>
<text x="359.3" y="60.4">DDR3PS_DQ14</text>
<text x="360.5" y="63">DDR3PS_DQ8</text>
<text x="378.6" y="64.1">[4]</text>
<text x="378.6" y="61.6">[4]</text>
<text x="64.7" y="66.7">[4,8]</text>
<text x="64.9" y="71.7">[4,8]</text>
<text x="73.7" y="70.6">DDR3PS_BA0</text>
<text x="125.5" y="70.7">M2</text>
<text x="130.6" y="71.5">BA0</text>
<text x="130.6" y="66.4">A14</text>
<text x="148.5" y="66.4">DQ14</text>
<text x="148.5" y="69">DQ15</text>
<text x="156" y="68.2">A3</text>
<text x="187.8" y="68">DDR3PS_DQ7</text>
<text x="205.8" y="66.7">[4]</text>
<text x="205.8" y="69.2">[4]</text>
<text x="260.2" y="66.7">[4,8]</text>
<text x="260.5" y="71.7">[4,8]</text>
<text x="269.2" y="70.6">DDR3PS_BA0</text>
<text x="298.2" y="70.7">M2</text>
<text x="303.3" y="71.5">BA0</text>
<text x="303.3" y="66.4">A14</text>
<text x="321.3" y="66.4">DQ14</text>
<text x="321.3" y="69">DQ15</text>
<text x="328.7" y="68.2">A3</text>
<text x="359.3" y="68">DDR3PS_DQ12</text>
<text x="378.6" y="69.2">[4]</text>
<text x="378.6" y="66.7">[4]</text>
<text x="64.9" y="74.3">[4,8]</text>
<text x="64.9" y="76.8">[4,8]</text>
<text x="73.7" y="73.1">DDR3PS_BA1</text>
<text x="73.7" y="75.7">DDR3PS_BA2</text>
<text x="125.5" y="75.8">M3</text>
<text x="125.8" y="73.3">N8</text>
<text x="130.6" y="74">BA1</text>
<text x="130.6" y="76.6">BA2</text>
<text x="260.5" y="74.3">[4,8]</text>
<text x="260.5" y="76.8">[4,8]</text>
<text x="269.2" y="73.1">DDR3PS_BA1</text>
<text x="269.2" y="75.7">DDR3PS_BA2</text>
<text x="298.2" y="75.8">M3</text>
<text x="298.5" y="73.3">N8</text>
<text x="303.3" y="74">BA1</text>
<text x="303.3" y="76.6">BA2</text>
<text x="64.7" y="81.9">[4,8]</text>
<text x="73.7" y="80.7">DDR3PS_CS#</text>
<text x="126.3" y="80.9">L2</text>
<text x="126.3" y="83.4">L1</text>
<text x="130.6" y="81.7">CS0#</text>
<text x="150" y="81.7">ZQ0</text>
<text x="156" y="80.9">L8</text>
<text x="156" y="83.4">L9</text>
<text x="260.2" y="81.9">[4,8]</text>
<text x="269.2" y="80.7">DDR3PS_CS#</text>
<text x="299" y="80.9">L2</text>
<text x="299" y="83.4">L1</text>
<text x="303.3" y="81.7">CS0#</text>
<text x="322.7" y="81.7">ZQ0</text>
<text x="328.7" y="80.9">L8</text>
<text x="328.7" y="83.4">L9</text>
<text x="64.9" y="87">[4,8]</text>
<text x="64.9" y="89.5">[4,8]</text>
<text x="73.7" y="85.8">DDR3PS_WE#</text>
<text x="73.7" y="88.4">DDR3PS_CAS#</text>
<text x="126.2" y="88.5">K3</text>
<text x="126.3" y="86">L3</text>
<text x="130.6" y="86.7">WE#</text>
<text x="130.6" y="89.3">CAS#</text>
<text x="130.6" y="84.2">CS1#</text>
<text x="150" y="84.2">ZQ1</text>
<text x="184.9" y="89.5">R804</text>
<text x="260.5" y="87">[4,8]</text>
<text x="260.5" y="89.5">[4,8]</text>
<text x="269.2" y="85.8">DDR3PS_WE#</text>
<text x="269.2" y="88.4">DDR3PS_CAS#</text>
<text x="298.9" y="88.5">K3</text>
<text x="299" y="86">L3</text>
<text x="303.3" y="86.7">WE#</text>
<text x="303.3" y="89.3">CAS#</text>
<text x="303.3" y="84.2">CS1#</text>
<text x="322.7" y="84.2">ZQ1</text>
<text x="357.6" y="89.5">R805</text>
<text x="35.6" y="96">DDR3PS_CK_P</text>
<text x="64.7" y="94.6">[4,8]</text>
<text x="64.9" y="92.1">[4,8]</text>
<text x="73.7" y="93.4">DDR3PS_RST#</text>
<text x="73.7" y="90.9">DDR3PS_RAS#</text>
<text x="126.3" y="93.6">T2</text>
<text x="126.6" y="91">J3</text>
<text x="130.6" y="91.8">RAS#</text>
<text x="130.6" y="94.4">RESET#</text>
<text x="184.9" y="92.3">240R</text>
<text x="260.2" y="94.6">[4,8]</text>
<text x="260.5" y="92.1">[4,8]</text>
<text x="269.2" y="90.9">DDR3PS_RAS#</text>
<text x="269.2" y="93.4">DDR3PS_RST#</text>
<text x="299" y="93.6">T2</text>
<text x="299.3" y="91">J3</text>
<text x="303.3" y="91.8">RAS#</text>
<text x="303.3" y="94.4">RESET#</text>
<text x="357.6" y="92.3">240R</text>
<text x="26.8" y="97.1">[4,8]</text>
<text x="64.9" y="99.7">[4,8]</text>
<text x="73.7" y="98.5">DDR3PS_CKE</text>
<text x="126.2" y="98.7">K9</text>
<text x="126.6" y="101.2">J9</text>
<text x="130.6" y="99.4">CKE0</text>
<text x="130.6" y="102">CKE1</text>
<text x="260.5" y="99.7">[4,8]</text>
<text x="269.2" y="98.5">DDR3PS_CKE</text>
<text x="298.9" y="98.7">K9</text>
<text x="299.3" y="101.2">J9</text>
<text x="303.3" y="99.4">CKE0</text>
<text x="303.3" y="102">CKE1</text>
<text x="52.8" y="104.8">R800</text>
<text x="52.8" y="107.6">80R6</text>
<text x="126.2" y="106.3">K7</text>
<text x="126.6" y="103.7">J7</text>
<text x="130.6" y="104.5">CK</text>
<text x="130.6" y="107.1">CK#</text>
<text x="260.5" y="104.8">[4,8]</text>
<text x="260.5" y="107.3">[4,8]</text>
<text x="269.2" y="103.6">DDR3PS_CK_P</text>
<text x="269.2" y="106.1">DDR3PS_CK_N</text>
<text x="298.9" y="106.3">K7</text>
<text x="299.3" y="103.7">J7</text>
<text x="303.3" y="104.5">CK</text>
<text x="303.3" y="107.1">CK#</text>
<text x="35.6" y="113.8">DDR3PS_CK_N</text>
<text x="66.5" y="112.4">[4]</text>
<text x="73.7" y="111.2">DDR3PS_DM2</text>
<text x="73.7" y="113.8">DDR3PS_DQS2_P</text>
<text x="126.3" y="111.4">E7</text>
<text x="126.3" y="113.9">F3</text>
<text x="130.6" y="112.1">LDM</text>
<text x="150.1" y="112.1">RFU</text>
<text x="156" y="111.4">M7</text>
<text x="262.1" y="112.4">[4]</text>
<text x="269.2" y="111.2">DDR3PS_DM3</text>
<text x="269.2" y="113.8">DDR3PS_DQS3_P</text>
<text x="299" y="111.4">E7</text>
<text x="299" y="113.9">F3</text>
<text x="303.3" y="112.1">LDM</text>
<text x="322.8" y="112.1">RFU</text>
<text x="328.7" y="111.4">M7</text>
<text x="26.8" y="114.9">[4,8]</text>
<text x="66.5" y="114.9">[4]</text>
<text x="66.5" y="117.5">[4]</text>
<text x="73.7" y="116.3">DDR3PS_DQS2_N</text>
<text x="125.9" y="116.4">G3</text>
<text x="130.6" y="114.7">LDQS</text>
<text x="130.6" y="117.2">LDQS#</text>
<text x="182.2" y="118.8">VREF_DDR3PS</text>
<text x="262.1" y="114.9">[4]</text>
<text x="262.1" y="117.5">[4]</text>
<text x="269.2" y="116.3">DDR3PS_DQS3_N</text>
<text x="298.7" y="116.4">G3</text>
<text x="303.3" y="114.7">LDQS</text>
<text x="303.3" y="117.2">LDQS#</text>
<text x="66.5" y="122.5">[4]</text>
<text x="66.5" y="125.1">[4]</text>
<text x="73.7" y="121.4">DDR3PS_DM0</text>
<text x="73.7" y="123.9">DDR3PS_DQS0_P</text>
<text x="125.9" y="121.5">D3</text>
<text x="126" y="124.1">C7</text>
<text x="130.6" y="122.3">UDM</text>
<text x="130.6" y="124.8">UDQS</text>
<text x="146.2" y="124.8">VREFDQ</text>
<text x="156" y="124.1">H1</text>
<text x="200.5" y="120">[4,8]</text>
<text x="262.1" y="122.5">[4]</text>
<text x="262.1" y="125.1">[4]</text>
<text x="269.2" y="121.4">DDR3PS_DM1</text>
<text x="269.2" y="123.9">DDR3PS_DQS1_P</text>
<text x="298.7" y="121.5">D3</text>
<text x="298.8" y="124.1">C7</text>
<text x="303.3" y="122.3">UDM</text>
<text x="303.3" y="124.8">UDQS</text>
<text x="318.9" y="124.8">VREFDQ</text>
<text x="328.7" y="124.1">H1</text>
<text x="354.9" y="123.9">VREF_DDR3PS</text>
<text x="373.2" y="125.1">[4,8]</text>
<text x="66.5" y="127.6">[4]</text>
<text x="73.7" y="126.5">DDR3PS_DQS0_N</text>
<text x="73.7" y="131.5">DDR3PS_ODT</text>
<text x="126.2" y="126.6">B7</text>
<text x="126.2" y="131.7">K1</text>
<text x="130.6" y="127.4">UDQS#</text>
<text x="146.6" y="129.9">VREFCA</text>
<text x="156" y="129.1">M8</text>
<text x="262.1" y="127.6">[4]</text>
<text x="269.2" y="131.5">DDR3PS_ODT</text>
<text x="269.2" y="126.5">DDR3PS_DQS1_N</text>
<text x="298.9" y="126.6">B7</text>
<text x="298.9" y="131.7">K1</text>
<text x="303.3" y="127.4">UDQS#</text>
<text x="319.3" y="129.9">VREFCA</text>
<text x="328.7" y="129.1">M8</text>
<text x="64.9" y="132.7">[4,8]</text>
<text x="126.6" y="134.2">J1</text>
<text x="130.6" y="132.5">ODT0</text>
<text x="130.6" y="135">ODT1</text>
<text x="260.5" y="132.7">[4,8]</text>
<text x="299.3" y="134.2">J1</text>
<text x="303.3" y="132.5">ODT0</text>
<text x="303.3" y="135">ODT1</text>
<text x="126.2" y="141.8">B1</text>
<text x="130.6" y="142.6">VSSQ</text>
<text x="172.7" y="138.3">VCC_DDR3</text>
<text x="298.9" y="141.8">B1</text>
<text x="303.3" y="142.6">VSSQ</text>
<text x="345.4" y="138.3">VCC_DDR3</text>
<text x="125.9" y="146.9">D1</text>
<text x="125.9" y="149.5">D8</text>
<text x="126.2" y="144.4">B9</text>
<text x="130.6" y="145.2">VSSQ</text>
<text x="130.6" y="147.7">VSSQ</text>
<text x="156" y="149.5">A1</text>
<text x="298.7" y="146.9">D1</text>
<text x="298.7" y="149.5">D8</text>
<text x="298.9" y="144.4">B9</text>
<text x="303.3" y="145.2">VSSQ</text>
<text x="303.3" y="147.7">VSSQ</text>
<text x="328.7" y="149.5">A1</text>
<text x="96" y="153">R801-C</text>
<text x="96" y="155.8">2k2</text>
<text x="126.3" y="152">E2</text>
<text x="126.3" y="154.5">E8</text>
<text x="130.6" y="150.2">VSSQ</text>
<text x="130.6" y="152.8">VSSQ</text>
<text x="130.6" y="155.3">VSSQ</text>
<text x="148.1" y="150.2">VDDQ</text>
<text x="148.1" y="152.8">VDDQ</text>
<text x="148.1" y="155.3">VDDQ</text>
<text x="156" y="152">A8</text>
<text x="156" y="154.5">C1</text>
<text x="299" y="152">E2</text>
<text x="299" y="154.5">E8</text>
<text x="303.3" y="150.2">VSSQ</text>
<text x="303.3" y="152.8">VSSQ</text>
<text x="303.3" y="155.3">VSSQ</text>
<text x="320.9" y="150.2">VDDQ</text>
<text x="320.9" y="152.8">VDDQ</text>
<text x="320.9" y="155.3">VDDQ</text>
<text x="328.7" y="152">A8</text>
<text x="328.7" y="154.5">C1</text>
<text x="125.9" y="159.6">G1</text>
<text x="126.3" y="157.1">F9</text>
<text x="130.6" y="157.9">VSSQ</text>
<text x="130.6" y="160.4">VSSQ</text>
<text x="148.1" y="157.9">VDDQ</text>
<text x="148.1" y="160.4">VDDQ</text>
<text x="156" y="157.1">C9</text>
<text x="156" y="159.6">D2</text>
<text x="298.7" y="159.6">G1</text>
<text x="299" y="157.1">F9</text>
<text x="303.3" y="157.9">VSSQ</text>
<text x="303.3" y="160.4">VSSQ</text>
<text x="320.9" y="157.9">VDDQ</text>
<text x="320.9" y="160.4">VDDQ</text>
<text x="328.7" y="157.1">C9</text>
<text x="328.7" y="159.6">D2</text>
<text x="125.9" y="162.2">G9</text>
<text x="126" y="167.2">A9</text>
<text x="130.6" y="162.9">VSSQ</text>
<text x="148.1" y="162.9">VDDQ</text>
<text x="148.1" y="165.5">VDDQ</text>
<text x="156" y="162.2">E9</text>
<text x="156" y="164.7">F1</text>
<text x="156" y="167.2">H2</text>
<text x="298.7" y="162.2">G9</text>
<text x="298.8" y="167.2">A9</text>
<text x="303.3" y="162.9">VSSQ</text>
<text x="320.9" y="162.9">VDDQ</text>
<text x="320.9" y="165.5">VDDQ</text>
<text x="328.7" y="162.2">E9</text>
<text x="328.7" y="164.7">F1</text>
<text x="328.7" y="167.2">H2</text>
<text x="126.2" y="169.8">B3</text>
<text x="126.3" y="172.3">E1</text>
<text x="130.6" y="168">VSS</text>
<text x="130.6" y="170.6">VSS</text>
<text x="130.6" y="173.1">VSS</text>
<text x="148.1" y="168">VDDQ</text>
<text x="148.1" y="170.6">VDDQ</text>
<text x="156" y="169.8">H9</text>
<text x="298.9" y="169.8">B3</text>
<text x="299" y="172.3">E1</text>
<text x="303.3" y="168">VSS</text>
<text x="303.3" y="170.6">VSS</text>
<text x="303.3" y="173.1">VSS</text>
<text x="320.9" y="168">VDDQ</text>
<text x="320.9" y="170.6">VDDQ</text>
<text x="328.7" y="169.8">H9</text>
<text x="125.9" y="174.9">G8</text>
<text x="126.6" y="177.4">J2</text>
<text x="126.6" y="179.9">J8</text>
<text x="130.6" y="175.6">VSS</text>
<text x="130.6" y="178.2">VSS</text>
<text x="149.8" y="175.6">VDD</text>
<text x="149.8" y="178.2">VDD</text>
<text x="156" y="174.9">B2</text>
<text x="156" y="177.4">D9</text>
<text x="156" y="179.9">G7</text>
<text x="298.7" y="174.9">G8</text>
<text x="299.3" y="177.4">J2</text>
<text x="299.3" y="179.9">J8</text>
<text x="303.3" y="175.6">VSS</text>
<text x="303.3" y="178.2">VSS</text>
<text x="322.5" y="175.6">VDD</text>
<text x="322.5" y="178.2">VDD</text>
<text x="328.7" y="174.9">B2</text>
<text x="328.7" y="177.4">D9</text>
<text x="328.7" y="179.9">G7</text>
<text x="125.5" y="182.5">M1</text>
<text x="125.5" y="185">M9</text>
<text x="130.6" y="180.7">VSS</text>
<text x="130.6" y="183.3">VSS</text>
<text x="130.6" y="185.8">VSS</text>
<text x="149.8" y="180.7">VDD</text>
<text x="149.8" y="183.3">VDD</text>
<text x="149.8" y="185.8">VDD</text>
<text x="156" y="182.5">K2</text>
<text x="156" y="185">K8</text>
<text x="298.2" y="182.5">M1</text>
<text x="298.2" y="185">M9</text>
<text x="303.3" y="180.7">VSS</text>
<text x="303.3" y="183.3">VSS</text>
<text x="303.3" y="185.8">VSS</text>
<text x="322.5" y="180.7">VDD</text>
<text x="322.5" y="183.3">VDD</text>
<text x="322.5" y="185.8">VDD</text>
<text x="328.7" y="182.5">K2</text>
<text x="328.7" y="185">K8</text>
<text x="126.2" y="187.6">P1</text>
<text x="126.2" y="190.1">P9</text>
<text x="130.6" y="188.3">VSS</text>
<text x="130.6" y="190.9">VSS</text>
<text x="149.8" y="188.3">VDD</text>
<text x="149.8" y="190.9">VDD</text>
<text x="156" y="187.6">N1</text>
<text x="156" y="190.1">N9</text>
<text x="298.9" y="187.6">P1</text>
<text x="298.9" y="190.1">P9</text>
<text x="303.3" y="188.3">VSS</text>
<text x="303.3" y="190.9">VSS</text>
<text x="322.5" y="188.3">VDD</text>
<text x="322.5" y="190.9">VDD</text>
<text x="328.7" y="187.6">N1</text>
<text x="328.7" y="190.1">N9</text>
<text x="126.3" y="192.6">T1</text>
<text x="126.3" y="195.2">T9</text>
<text x="130.6" y="193.4">VSS</text>
<text x="130.6" y="196">VSS</text>
<text x="149.8" y="193.4">VDD</text>
<text x="149.8" y="196">VDD</text>
<text x="156" y="192.6">R1</text>
<text x="156" y="195.2">R9</text>
<text x="299" y="192.6">T1</text>
<text x="299" y="195.2">T9</text>
<text x="303.3" y="193.4">VSS</text>
<text x="303.3" y="196">VSS</text>
<text x="322.5" y="193.4">VDD</text>
<text x="322.5" y="196">VDD</text>
<text x="328.7" y="192.6">R1</text>
<text x="328.7" y="195.2">R9</text>
<text x="130.3" y="200.3">SDRAM_DDR3_X16_96-BALL_10.1X15.5_GENERIC</text>
<text x="130.3" y="202.8">DDR3L</text>
<text x="303" y="200.3">SDRAM_DDR3_X16_96-BALL_10.1X15.5_GENERIC</text>
<text x="303" y="202.8">DDR3L</text>
<text x="395.7" y="231.8">R801-D</text>
<text x="395.7" y="234.6">2k2</text>
</g>
</svg>
